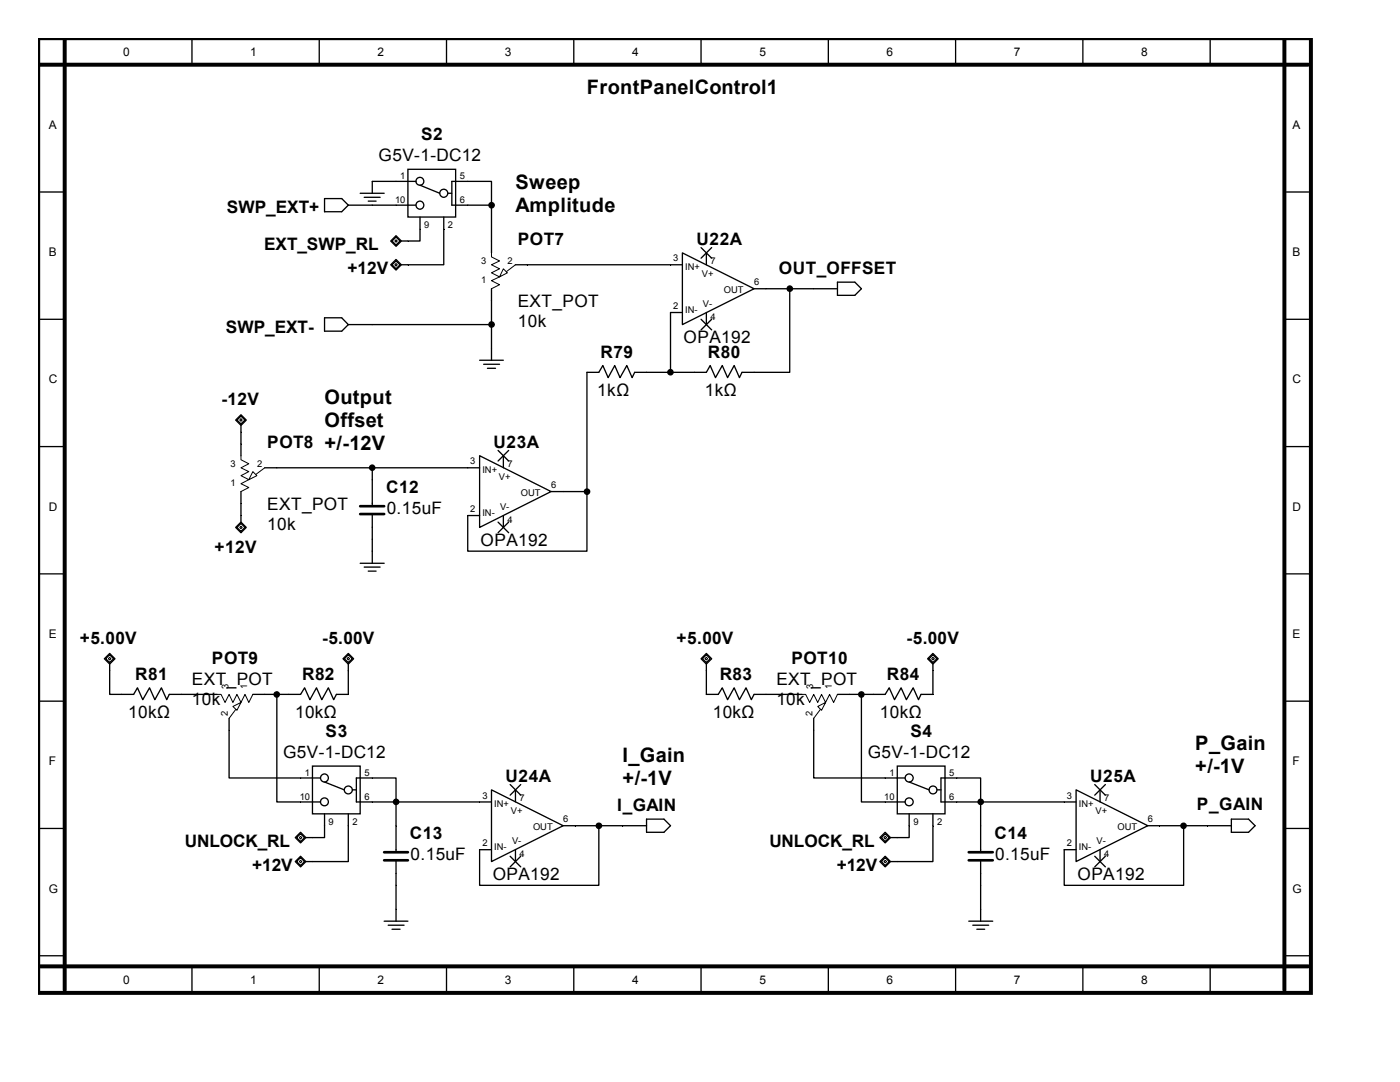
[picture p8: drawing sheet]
<svg xmlns="http://www.w3.org/2000/svg" width="279mm" height="216mm" viewBox="0 0 279 216" stroke-linecap="round" stroke-linejoin="round" font-family="sans-serif">
<path d="M7.6 7.6h254v190.5h-254zM7.6 12.9h253.5M12.9 7.6v190M256.3 7.6v190M7.6 192.8h253.5" fill="none" stroke="#000" stroke-width=".79"/>
<g fill="none" stroke="#000" stroke-width=".26">
<path d="M38.3 7.6v5.3M63.7 7.6v5.3M89.1 7.6v5.3M114.5 7.6v5.3M139.9 7.6v5.3M165.3 7.6v5.3M190.7 7.6v5.3M216.1 7.6v5.3M241.5 7.6v5.3M7.6 38.3h5.3M256.3 38.3h5.3M7.6 63.7h5.3"/>
<path d="M256.3 63.7h5.3M7.6 89.1h5.3M256.3 89.1h5.3M7.6 114.5h5.3M71.9 112.4h4.8M72.7 113.2h3.2M73.5 114h1.6M74.3 110v2.4M256.3 114.5h5.3M7.6 139.9h5.3M256.3 139.9h5.3M7.6 165.3h5.3"/>
<path d="M256.3 165.3h5.3M7.6 190.7h5.3M38.3 192.8v5.3M63.7 192.8v5.3M76.7 183.8h4.7M77.5 184.6h3.1M78.2 185.4h1.6M79 181.4v2.4M89.1 192.8v5.3M114.5 192.8v5.3M139.9 192.8v5.3M165.3 192.8v5.3"/>
<path d="M190.7 192.8v5.3M193.3 183.8h4.8M194.1 184.6h3.2M194.9 185.4h1.6M195.7 181.4v2.4M216.1 192.8v5.3M241.5 192.8v5.3M256.3 190.7h5.3"/>
</g>
<path d="M47 105.2l1.1-1 1 1-1 1.1z" fill-rule="evenodd" fill="#fff"/>
<path d="M47 105.2l1.1-1 1 1-1 1.1zM48.1 104.4l.8 .8-.8 .8-.8-.8zM48.1 102.9v1.3" fill="none" stroke="#000" stroke-width=".26"/>
<path d="M47.8 105.2l.3-.2 .2 .2-.2 .3z" fill="none" stroke="#000" stroke-width=".2"/>
<path d="M47 83.8l1.1-1 1 1-1 1.1z" fill-rule="evenodd" fill="#fff"/>
<path d="M47 83.8l1.1-1 1 1-1 1.1zM47.3 83.8l.8-.8 .8 .8-.8 .8zM48.1 84.9v1.3" fill="none" stroke="#000" stroke-width=".26"/>
<path d="M48.1 83.5l.2 .3-.2 .3-.3-.3zM48.1 90.9v.8l1.6 .8-1.6 .8 1.6 .8-1.6 .8 1.6 .8-1.6 .8 1.6 .8-1.6 .8M52.8 93.3l-3.1 2.4" fill="none" stroke="#000" stroke-width=".2"/>
<path d="M50.5 94.1l.8 .8-1.6 .8z" fill="#fff"/>
<path d="M98.1 50.5v.8l1.6 .8-1.6 .7 1.6 .8-1.6 .8 1.6 .8-1.6 .8 1.6 .8-1.6 .8M102.9 52.8l-3.2 2.4M50.5 94.1l.8 .8-1.6 .8z" fill="none" stroke="#000" stroke-width=".2"/>
<path d="M48.1 88.6v2.3M48.1 98.1v2.4M52.8 93.3h2.4" fill="none" stroke="#000" stroke-width=".26"/>
<path d="M100.5 53.6l.8 .8-1.6 .8z" fill="#fff"/>
<path d="M100.5 53.6l.8 .8-1.6 .8z" fill="none" stroke="#000" stroke-width=".2"/>
<g fill="none" stroke="#000" stroke-width=".26">
<path d="M98.1 48.1v2.4M98.1 57.6v2.4M102.9 52.8h2.3M133.8 52.8h2.4M136.2 50.5l14.3 7.1-14.3 7.2zM139.9 49.4l2.1 2.1M141 50.5v2.3M142 49.4l-2.1 2.1M150.5 57.6h2.4M133.8 62.4h2.4M139.9 63.7l2.1 2.1M141 62.4v2.4"/>
<path d="M142 63.7l-2.1 2.1M93.3 93.3h2.4M95.7 90.9l14.3 7.2-14.3 7.1zM99.4 89.9l2.1 2.1M100.5 90.9v2.4M101.5 89.9l-2.1 2.1M110 98.1h2.4M93.3 102.9h2.4M99.4 104.2l2.1 2.1M100.5 102.9v2.3M101.5 104.2l-2.1 2.1M214.8 157.6l14.3 7.2-14.3 7.1z"/>
<path d="M218.5 156.5l2.1 2.2M219.5 157.6v2.4M220.6 156.5l-2.1 2.2M212.4 160h2.4M212.4 169.5h2.4M218.5 170.9l2.1 2.1M219.5 169.5v2.4M220.6 170.9l-2.1 2.1M229.1 164.8h2.3"/>
</g>
<path d="M185.1 131.4l1.1-1 1 1-1 1.1z" fill-rule="evenodd" fill="#fff"/>
<path d="M185.1 131.4l1.1-1 1 1-1 1.1zM186.2 130.6l.8 .8-.8 .8-.8-.8zM186.2 132.5v1.3" fill="none" stroke="#000" stroke-width=".26"/>
<path d="M186.2 131.1l.3 .3-.3 .3-.3-.3z" fill="none" stroke="#000" stroke-width=".2"/>
<path d="M68.5 131.4l1-1 1.1 1-1.1 1.1z" fill-rule="evenodd" fill="#fff"/>
<path d="M68.5 131.4l1-1 1.1 1-1.1 1.1zM68.7 131.4l.8-.8 .8 .8-.8 .8zM69.5 132.5v1.3" fill="none" stroke="#000" stroke-width=".26"/>
<path d="M69.5 131.1l.3 .3-.3 .3-.2-.3z" fill="none" stroke="#000" stroke-width=".2"/>
<path d="M139.9 131.4l1.1-1 1 1-1 1.1z" fill-rule="evenodd" fill="#fff"/>
<path d="M139.9 131.4l1.1-1 1 1-1 1.1zM140.2 131.4l.8-.8 .7 .8-.7 .8zM141 132.5v1.3" fill="none" stroke="#000" stroke-width=".26"/>
<path d="M140.7 131.4l.3-.3 .2 .3-.2 .3z" fill="none" stroke="#000" stroke-width=".2"/>
<path d="M21.9 130.4l1 1-1 1.1-1.1-1.1z" fill-rule="evenodd" fill="#fff"/>
<g fill="none" stroke="#000" stroke-width=".26">
<path d="M64.8 39.6h3.4l1.3 1.3-1.3 1.3h-3.4zM71.9 38.6h4.8M72.7 39.4h3.2M81.4 33.8h9.5v9.5h-9.5zM83 36.2h-8.7v2.4M83.8 37l4 1.6M89.4 38.6h.8M90.2 36.2h7.9v4.7h-7.9zM69.5 40.9h13.5M73.5 40.1h1.6M83.8 43.3v2.4M88.6 43.3v2.4"/>
<path d="M98.1 40.9v7.2M98.1 60v11.9M152.9 57.6h14.2M157.6 57.6v16.7h-9.5l-.5 1.1-1.1-2.5-1.3 2.5-1.1-2.5-1.3 2.5-1.1-2.5-.7 1.4h-2.4M167.1 56.3h3.5l1.3 1.3-1.3 1.3h-3.5zM64.8 63.4h3.4l1.3 1.4-1.3 1.3h-3.4zM69.5 64.8h28.6M95.7 71.9h4.8M96.5 72.7h3.2M97.3 73.5h1.6M117.1 74.3h2.4l.8-1.4 1.1 2.5 1.3-2.5 1 2.5 1.4-2.5 1.1 2.5 .5-1.1h2.3M48.1 86.2v2.4"/>
<path d="M74.3 95.7v5.3M48.1 100.5v2.4M74.3 102.6v7.4M21.9 130.4l1 1-1 1.1-1.1-1.1zM21.9 130.6l.8 .8-.8 .8-.8-.8zM21.9 132.5v1.3M98.1 157.6l14.3 7.2-14.3 7.1zM101.8 156.5l2.1 2.2M102.9 157.6v2.4M103.9 156.5l-2.1 2.2M176.7 155.2h3.9M179.1 152.9h9.5v9.5h-9.5z"/>
<path d="M181.4 156l4 1.6M187 157.6h.8M191 155.2h-3.2v4.8h3.2M79 164.8v5.3M79 171.7v5M95.7 160h2.4M95.7 169.5h2.4M101.8 170.9l2.1 2.1M102.9 169.5v2.4M103.9 170.9l-2.1 2.1M112.4 164.8h2.4M124.3 164.8h4.7"/>
<path d="M129 163.4h3.5l1.3 1.4-1.3 1.3h-3.5zM176.7 160h3.9M181.4 162.4v2.4M186.2 162.4v2.4M195.7 164.8v5.3M195.7 171.7v9.7M241 164.8h4.7M245.7 163.4h3.5l1.3 1.4-1.3 1.3h-3.5z"/>
<circle cx="83.8" cy="36.2" r=".79"/>
<circle cx="88.6" cy="38.6" r=".8"/>
<circle cx="83.8" cy="40.9" r=".79"/>
<circle cx="98.1" cy="41" r=".54"/>
<circle cx="157.6" cy="57.6" r=".54"/>
<circle cx="98.1" cy="64.7" r=".53"/>
<circle cx="181.4" cy="155.2" r=".8"/>
<circle cx="186.2" cy="157.6" r=".79"/>
<circle cx="181.4" cy="160" r=".8"/>
</g>
<path d="M21.9 131.1l.2 .3-.2 .3-.3-.3zM43.3 138.6h.8l.8 1.6 .8-1.6 .8 1.6 .8-1.6 .8 1.6 .8-1.6 .8 1.6 .8-1.6M48.1 140.2l-2.4 3.1" fill="none" stroke="#000" stroke-width=".2"/>
<g fill="#000">
<circle cx="98.1" cy="41" r=".54"/>
<circle cx="157.6" cy="57.6" r=".54"/>
<circle cx="98.1" cy="64.7" r=".53"/>
</g>
<path d="M71.9 101h4.8M71.9 102.6h4.8M76.7 170.1h4.7M76.7 171.7h4.7M193.3 170.1h4.8M193.3 171.7h4.8" fill="none" stroke="#000" stroke-width=".53"/>
<path d="M46.5 141l1.6-.8-.8 1.5z" fill="#fff"/>
<path d="M160 138.6h.8l.8 1.6 .8-1.6 .8 1.6 .8-1.6 .8 1.6 .8-1.6 .8 1.6 .7-1.6M46.5 141l1.6-.8-.8 1.5zM164.8 140.2l-2.4 3.1" fill="none" stroke="#000" stroke-width=".2"/>
<path d="M40.9 138.6h2.4M50.5 138.6h2.3M45.7 143.3v2.4" fill="none" stroke="#000" stroke-width=".26"/>
<path d="M163.2 141l1.6-.8-.8 1.5z" fill="#fff"/>
<path d="M163.2 141l1.6-.8-.8 1.5z" fill="none" stroke="#000" stroke-width=".2"/>
<g fill="none" stroke="#000" stroke-width=".26">
<path d="M105.2 52.8h28.6M117.1 74.3v23.8M129 74.3h9.6M133.8 62.4v11.9M55.2 93.3h38.1M74.3 93.3v2.4M112.4 98.1h4.7M117.1 98.1v11.9h-23.8v-7.1M21.9 133.8v4.8h4.8l.7-1.4 1.1 2.4 1.3-2.4 1.1 2.4 1.3-2.4 1.1 2.4 .5-1h7.1M69.5 133.8v4.8h-2.4l-.5 1-1.1-2.4-1.3 2.4-1-2.4-1.4 2.4-1-2.4-.8 1.4h-2.4M141 133.8v4.8h2.3l.8-1.4 1.1 2.4 1.3-2.4 1.1 2.4 1.3-2.4 1 2.4 .6-1h9.5M171.9 138.6v21.4h4.8"/>
<path d="M186.2 133.8v4.8h-2.4l-.5 1-1.1-2.4-1.3 2.4-1.1-2.4-1.3 2.4-1-2.4-.8 1.4h-9.6M162.4 143.3v11.9h14.3M114.8 164.8h9.5M119.5 164.8v11.9h-23.8v-7.2M231.4 164.8h9.6M236.2 164.8v11.9h-23.8v-7.2"/>
<circle cx="133.8" cy="74.3" r=".52"/>
<circle cx="74.3" cy="93.3" r=".52"/>
<circle cx="117.2" cy="98.1" r=".54"/>
<circle cx="171.9" cy="138.6" r=".53"/>
<circle cx="119.5" cy="164.8" r=".54"/>
<circle cx="236.2" cy="164.8" r=".53"/>
</g>
<g fill="#000">
<circle cx="133.8" cy="74.3" r=".52"/>
<circle cx="74.3" cy="93.3" r=".52"/>
<circle cx="117.2" cy="98.1" r=".54"/>
<circle cx="171.9" cy="138.6" r=".53"/>
<circle cx="119.5" cy="164.8" r=".54"/>
<circle cx="236.2" cy="164.8" r=".53"/>
</g>
<path d="M79 47l1.1 1.1-1.1 1-1-1z" fill-rule="evenodd" fill="#fff"/>
<path d="M79 47l1.1 1.1-1.1 1-1-1zM79 47.3l.8 .8-.8 .8-.8-.8zM80.1 48.1h1.3" fill="none" stroke="#000" stroke-width=".26"/>
<path d="M79 47.8l.3 .3-.3 .2-.2-.2z" fill="none" stroke="#000" stroke-width=".2"/>
<path d="M79 51.8l1.1 1-1.1 1.1-1-1.1z" fill-rule="evenodd" fill="#fff"/>
<path d="M78.2 52.8l.8-.7 .8 .7-.8 .8zM79 51.8l1.1 1-1.1 1.1-1-1.1zM83.8 45.7v2.4h-2.4M88.6 45.7v7.1h-8.5" fill="none" stroke="#000" stroke-width=".26"/>
<path d="M79 52.6l.3 .2-.3 .3-.2-.3z" fill="none" stroke="#000" stroke-width=".2"/>
<path d="M176.7 170.9l1 1-1 1.1-1.1-1.1z" fill-rule="evenodd" fill="#fff"/>
<path d="M176.7 170.9l1 1-1 1.1-1.1-1.1zM176.7 171.1l.8 .8-.8 .8-.8-.8zM177.7 171.9h1.4" fill="none" stroke="#000" stroke-width=".26"/>
<path d="M176.7 171.7l.3 .2-.3 .3-.3-.3z" fill="none" stroke="#000" stroke-width=".2"/>
<path d="M176.7 166.1l1 1-1 1.1-1.1-1.1z" fill-rule="evenodd" fill="#fff"/>
<g fill="none" stroke="#000" stroke-width=".26">
<path d="M60 155.2h4M62.4 152.9h9.5v9.5h-9.5zM64.8 156l3.9 1.6M70.3 157.6h.8M74.3 155.2h-3.2v4.8h3.2M60 160h4M64.8 162.4v2.4M69.5 162.4v2.4M79 176.7v4.7M176.7 166.1l1 1-1 1.1-1.1-1.1zM176.7 166.4l.8 .7-.8 .8-.8-.8zM181.4 164.8v2.3h-3.7"/>
<path d="M186.2 164.8v7.1h-7.1"/>
<circle cx="64.7" cy="155.2" r=".79"/>
<circle cx="69.5" cy="157.6" r=".79"/>
<circle cx="64.7" cy="160" r=".79"/>
</g>
<path d="M176.7 166.9l.3 .2-.3 .3-.3-.3z" fill="none" stroke="#000" stroke-width=".2"/>
<path d="M60 170.9l1 1-1 1.1-1.1-1.1z" fill-rule="evenodd" fill="#fff"/>
<path d="M60 170.9l1 1-1 1.1-1.1-1.1zM60 171.1l.8 .8-.8 .8-.8-.8zM61 171.9h1.4" fill="none" stroke="#000" stroke-width=".26"/>
<path d="M60 171.7l.2 .2-.2 .3-.3-.3z" fill="none" stroke="#000" stroke-width=".2"/>
<path d="M60 166.1l1 1-1 1.1-1.1-1.1z" fill-rule="evenodd" fill="#fff"/>
<g fill="none" stroke="#000" stroke-width=".26">
<path d="M52.8 138.6h4.8M55.2 138.6v21.4h4.8M45.7 145.7v9.5h14.3M74.3 155.2h4.7v9.6M191 155.2h4.7v9.6M59.2 167.1l.8-.7 .8 .7-.8 .8zM60 166.1l1 1-1 1.1-1.1-1.1zM64.8 164.8v2.3h-3.8M69.5 164.8v7.1h-7.1M74.3 160h21.4M191 160h21.4"/>
<circle cx="55.2" cy="138.6" r=".53"/>
<circle cx="79.1" cy="160" r=".53"/>
<circle cx="195.7" cy="160" r=".53"/>
</g>
<path d="M60 166.9l.2 .2-.2 .3-.3-.3z" fill="none" stroke="#000" stroke-width=".2"/>
<g fill="#000">
<circle cx="55.2" cy="138.6" r=".53"/>
<circle cx="79.1" cy="160" r=".53"/>
<circle cx="195.7" cy="160" r=".53"/>
</g>
<g font-size="4">
<text x="117.1" y="18.7">FrontPanelControl1</text>
<text x="102.9" y="37.8">Sweep</text>
<text x="102.9" y="42.3">Amplitude</text>
<text x="64.8" y="80.6">Output</text>
<text x="64.8" y="85.2">Offset</text>
<text x="64.8" y="89.7">+/-12V</text>
<text x="238.5" y="149.7">P_Gain</text>
<text x="124.2" y="152.1">I_Gain</text>
<text x="238.5" y="154.3">+/-1V</text>
<text x="124.2" y="156.6">+/-1V</text>
</g>
<g font-size="3.4">
<text x="84" y="28">S2</text>
<text x="75.6" y="32.2">G5V-1-DC12</text>
<text x="45.3" y="42.5">SWP_EXT+</text>
<text x="52.7" y="50">EXT_SWP_RL</text>
<text x="103.3" y="48.9">POT7</text>
<text x="139" y="48.9">U22A</text>
<text x="69.4" y="54.7">+12V</text>
<text x="155.4" y="54.7">OUT_OFFSET</text>
<text x="103.3" y="61.3">EXT_POT</text>
<text x="103.3" y="65.2">10k</text>
<text x="45.1" y="66.4">SWP_EXT-</text>
<text x="119.8" y="71.4">R79</text>
<text x="136.4" y="68.4">OPA192</text>
<text x="141.3" y="71.4">R80</text>
<text x="44.2" y="80.9">-12V</text>
<text x="119.2" y="79">1kΩ</text>
<text x="140.7" y="79">1kΩ</text>
<text x="53.3" y="89.4">POT8</text>
<text x="98.5" y="89.4">U23A</text>
<text x="53.3" y="101.8">EXT_POT</text>
<text x="77.1" y="98.4">C12</text>
<text x="53.3" y="105.7">10k</text>
<text x="77.2" y="102.6">0.15uF</text>
<text x="42.8" y="110.3">+12V</text>
<text x="95.9" y="108.9">OPA192</text>
<text x="16" y="128.5">+5.00V</text>
<text x="64.3" y="128.5">-5.00V</text>
<text x="135" y="128.5">+5.00V</text>
<text x="180.9" y="128.5">-5.00V</text>
<text x="27" y="135.7">R81</text>
<text x="38.3" y="136.7">EXT_POT</text>
<text x="42.3" y="132.5">POT9</text>
<text x="60.3" y="135.7">R82</text>
<text x="143.6" y="135.7">R83</text>
<text x="154.9" y="136.7">EXT_POT</text>
<text x="158" y="132.5">POT10</text>
<text x="177" y="135.7">R84</text>
<text x="25.6" y="143.3">10kΩ</text>
<text x="38.3" y="140.6">10k</text>
<text x="58.9" y="143.3">10kΩ</text>
<text x="142.2" y="143.3">10kΩ</text>
<text x="154.9" y="140.6">10k</text>
<text x="175.6" y="143.3">10kΩ</text>
<text x="65" y="147.1">S3</text>
<text x="181.7" y="147.1">S4</text>
<text x="56.5" y="151.3">G5V-1-DC12</text>
<text x="173.2" y="151.3">G5V-1-DC12</text>
<text x="100.9" y="156">U24A</text>
<text x="123.2" y="161.9">I_GAIN</text>
<text x="217.6" y="156">U25A</text>
<text x="238.9" y="161.6">P_GAIN</text>
<text x="81.8" y="167.4">C13</text>
<text x="198.5" y="167.4">C14</text>
<text x="36.9" y="169">UNLOCK_RL</text>
<text x="50.3" y="173.8">+12V</text>
<text x="81.9" y="171.6">0.15uF</text>
<text x="153.5" y="169">UNLOCK_RL</text>
<text x="167" y="173.8">+12V</text>
<text x="198.6" y="171.6">0.15uF</text>
<text x="98.3" y="175.6">OPA192</text>
<text x="215.1" y="175.6">OPA192</text>
</g>
<g font-size="2.4">
<text x="24.6" y="11.1">0</text>
<text x="50" y="11.1">1</text>
<text x="75.4" y="11.1">2</text>
<text x="100.8" y="11.1">3</text>
<text x="126.2" y="11.1">4</text>
<text x="151.6" y="11.1">5</text>
<text x="177" y="11.1">6</text>
<text x="202.4" y="11.1">7</text>
<text x="227.8" y="11.1">8</text>
<text x="9.7" y="25.7">A</text>
<text x="257.9" y="25.7">A</text>
<text x="9.7" y="51.1">B</text>
<text x="257.9" y="51.1">B</text>
<text x="9.7" y="76.5">C</text>
<text x="257.9" y="76.5">C</text>
<text x="9.7" y="101.9">D</text>
<text x="257.9" y="101.9">D</text>
<text x="9.7" y="127.3">E</text>
<text x="257.9" y="127.3">E</text>
<text x="9.7" y="152.7">F</text>
<text x="257.9" y="152.7">F</text>
<text x="9.7" y="178.1">G</text>
<text x="257.9" y="178.1">G</text>
<text x="24.6" y="196.3">0</text>
<text x="50" y="196.3">1</text>
<text x="75.4" y="196.3">2</text>
<text x="100.8" y="196.3">3</text>
<text x="126.2" y="196.3">4</text>
<text x="151.6" y="196.3">5</text>
<text x="177" y="196.3">6</text>
<text x="202.4" y="196.3">7</text>
<text x="227.8" y="196.3">8</text>
</g>
<g font-size="1.9">
<text x="79.9" y="35.8">1</text>
<text x="91.8" y="35.8">5</text>
<text x="78.9" y="40.5">10</text>
<text x="91.8" y="40.5">6</text>
<text x="84.6" y="45.6">9</text>
<text x="89.4" y="45.6">2</text>
<text x="96" y="52.7">3</text>
<text x="101.3" y="52.6">2</text>
<text x="134.4" y="52.2">3</text>
<text x="136.7" y="53.9">IN+</text>
<text x="141.8" y="52.7">7</text>
<text x="96" y="56.5">1</text>
<text x="140.1" y="55.3">V+</text>
<text x="144.5" y="58.4">OUT</text>
<text x="150.5" y="56.9">6</text>
<text x="134.4" y="61.7">2</text>
<text x="136.7" y="62.4">IN-</text>
<text x="140.3" y="61.3">V-</text>
<text x="141.8" y="63.8">4</text>
<text x="46" y="93.2">3</text>
<text x="51.3" y="93.1">2</text>
<text x="93.9" y="92.7">3</text>
<text x="96.3" y="94.4">IN+</text>
<text x="99.6" y="95.8">V+</text>
<text x="101.3" y="93.2">7</text>
<text x="46" y="97">1</text>
<text x="99.8" y="101.7">V-</text>
<text x="104" y="98.9">OUT</text>
<text x="110" y="97.4">6</text>
<text x="93.9" y="102.2">2</text>
<text x="96.3" y="102.9">IN-</text>
<text x="101.3" y="104.3">4</text>
<text x="45.6" y="137.5" transform="rotate(-90 45.6 137.5)">3</text>
<text x="49.3" y="137.5" transform="rotate(-90 49.3 137.5)">1</text>
<text x="162.3" y="137.5" transform="rotate(-90 162.3 137.5)">3</text>
<text x="166" y="137.5" transform="rotate(-90 166 137.5)">1</text>
<text x="45.5" y="142.8" transform="rotate(-90 45.5 142.8)">2</text>
<text x="162.1" y="142.8" transform="rotate(-90 162.1 142.8)">2</text>
<text x="60.8" y="154.8">1</text>
<text x="72.7" y="154.8">5</text>
<text x="177.5" y="154.8">1</text>
<text x="189.4" y="154.8">5</text>
<text x="59.8" y="159.6">10</text>
<text x="72.7" y="159.6">6</text>
<text x="96.3" y="159.3">3</text>
<text x="98.6" y="161.1">IN+</text>
<text x="103.7" y="159.9">7</text>
<text x="176.5" y="159.6">10</text>
<text x="189.4" y="159.6">6</text>
<text x="212.9" y="159.3">3</text>
<text x="215.3" y="161.1">IN+</text>
<text x="220.3" y="159.9">7</text>
<text x="65.6" y="164.6">9</text>
<text x="70.4" y="164.6">2</text>
<text x="102" y="162.5">V+</text>
<text x="106.4" y="165.6">OUT</text>
<text x="112.4" y="164.1">6</text>
<text x="182.3" y="164.6">9</text>
<text x="187" y="164.6">2</text>
<text x="218.7" y="162.5">V+</text>
<text x="223.1" y="165.6">OUT</text>
<text x="229.1" y="164.1">6</text>
<text x="96.3" y="168.9">2</text>
<text x="98.6" y="169.5">IN-</text>
<text x="102.2" y="168.4">V-</text>
<text x="103.7" y="171">4</text>
<text x="212.9" y="168.9">2</text>
<text x="215.3" y="169.5">IN-</text>
<text x="218.9" y="168.4">V-</text>
<text x="220.3" y="171">4</text>
</g>
</svg>
